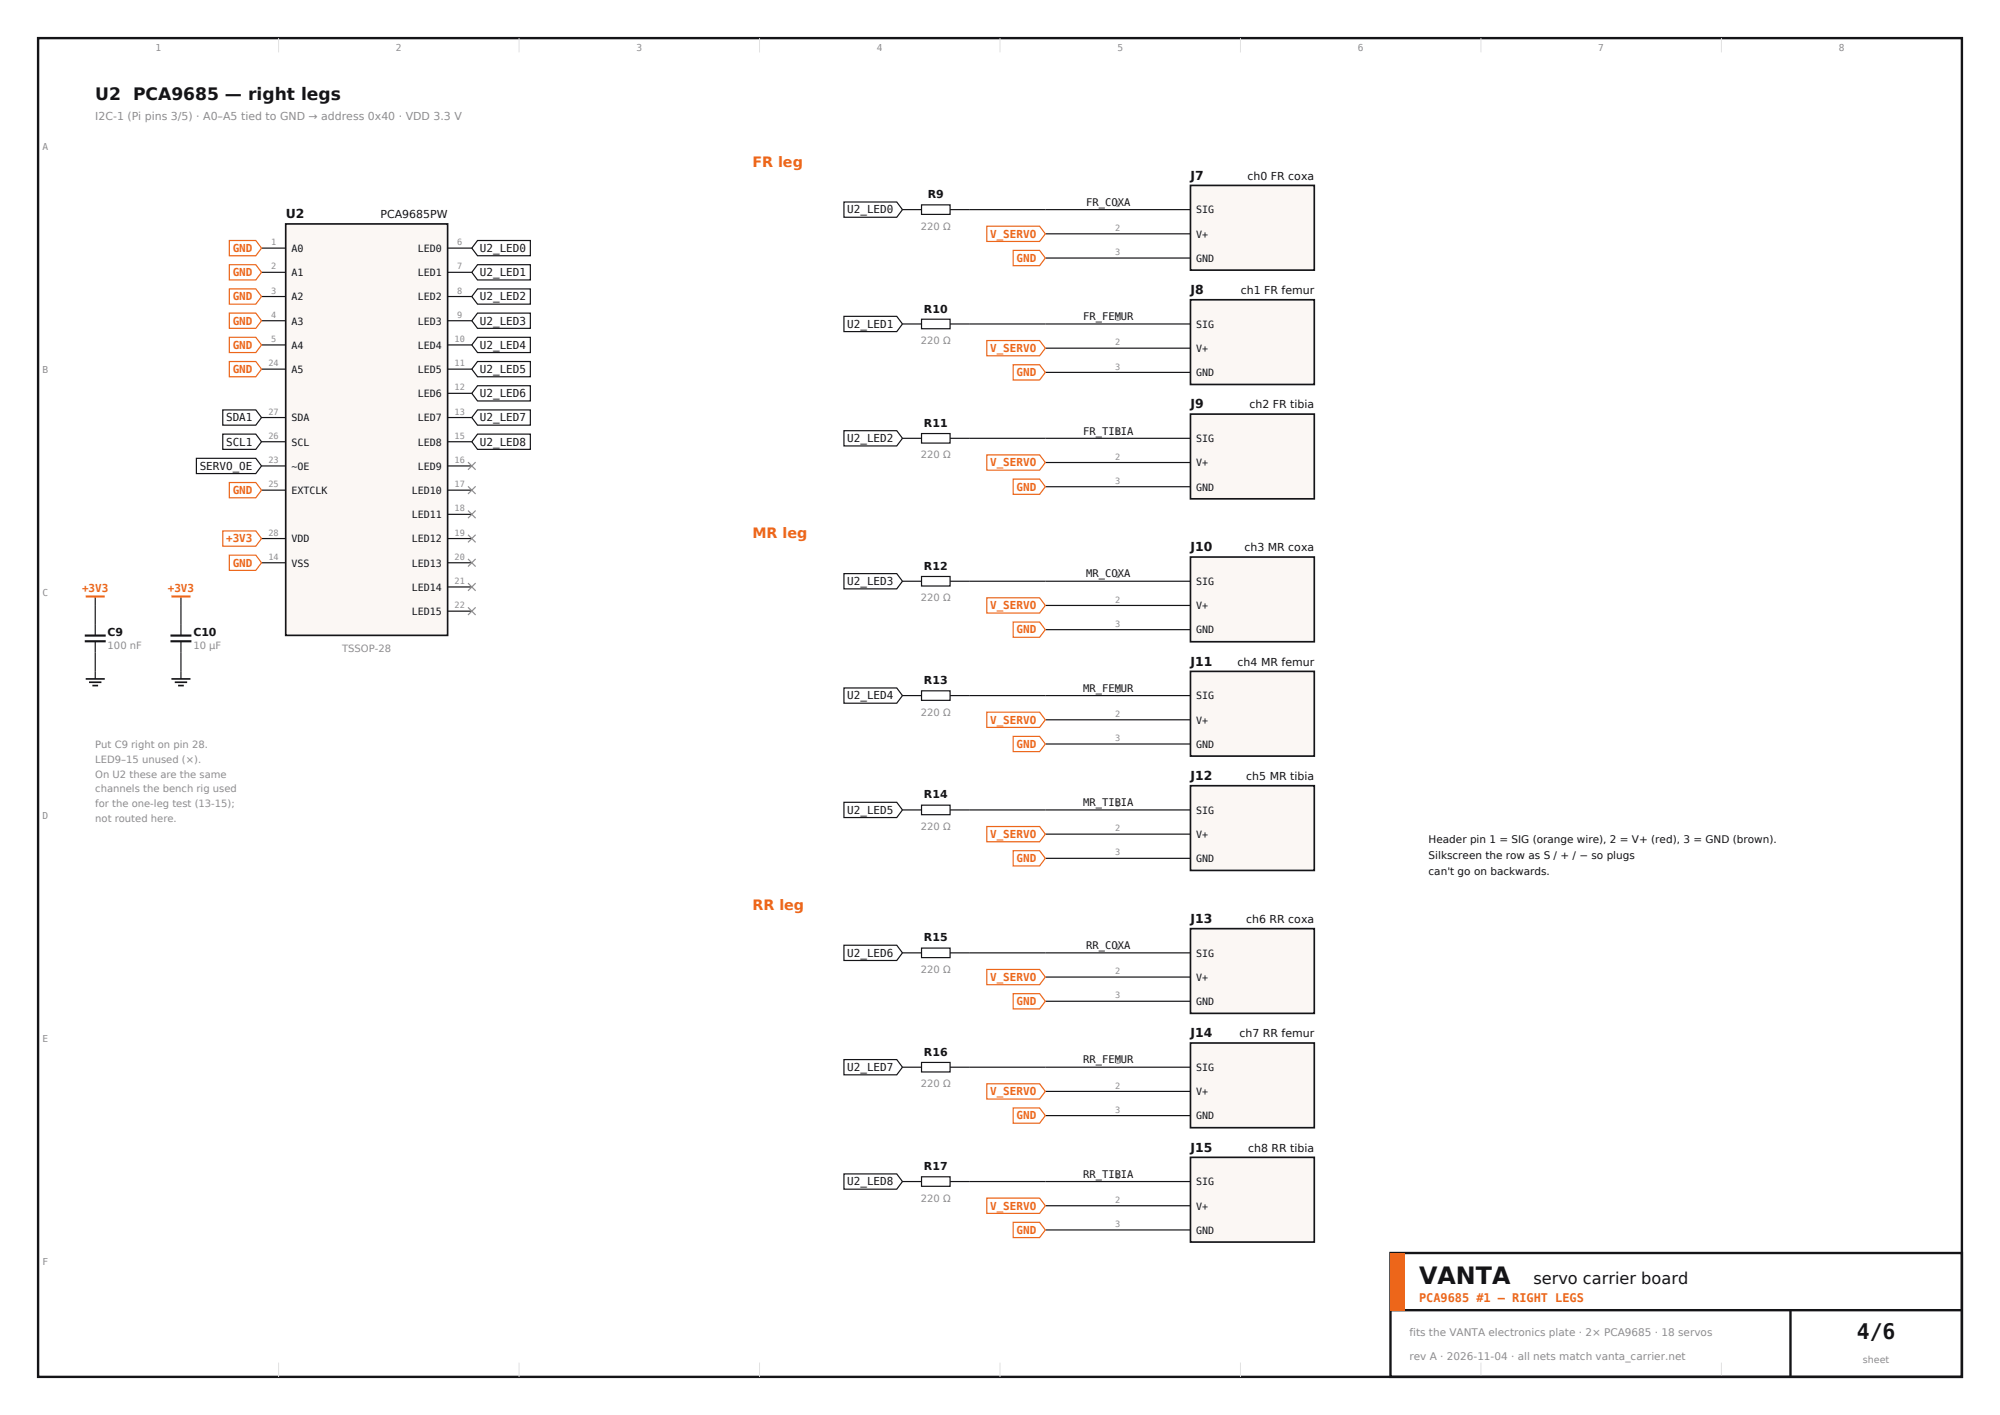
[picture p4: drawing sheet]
<svg xmlns="http://www.w3.org/2000/svg" width="420mm" height="297mm" viewBox="0 0 420 297" stroke-linecap="round" stroke-linejoin="round" font-family="sans-serif">
<path d="M8 8h404v281h-404zM292 263h120v26h-120zM292 275h120M376 275v14" fill="none" stroke="#141417" stroke-width=".5"/>
<g fill="none" stroke="#e0e0e3" stroke-width=".21">
<path d="M58.5 8v3M109 8v3M159.5 8v3M210 8v3M260.5 8v3M311 8v3M361.5 8v3M58.5 286v3M109 286v3M159.5 286v3M210 286v3M260.5 286v3"/>
<path d="M311 286v3M361.5 286v3"/>
</g>
<path d="M292 263h3v12h-3z" fill-rule="evenodd" fill="#ed661a"/>
<path d="M60 47h34v86.4h-34z" fill-rule="evenodd" fill="#fbf7f4" stroke="#141417" stroke-width=".35"/>
<g fill="none" stroke="#141417" stroke-width=".25">
<path d="M54.9 52.1h5.1M54.9 57.2h5.1M94 52.1h5.1M94 57.2h5.1M100.3 50.5h11.1v3.2h-11.1l-1.2-1.6zM100.3 55.6h11.1v3.2h-11.1l-1.2-1.6zM177.2 42.4h11.1l1.2 1.6-1.2 1.6h-11.1zM189.5 44h4M193.5 43h6v2h-6zM199.5 44h20M54.9 62.2h5.1M54.9 67.3h5.1"/>
<path d="M54.9 72.4h5.1M54.9 77.5h5.1M94 62.2h5.1M94 67.3h5.1M94 72.4h5.1M94 77.5h5.1M100.3 60.6h11.1v3.2h-11.1l-1.2-1.6zM100.3 65.7h11.1v3.2h-11.1l-1.2-1.6zM100.3 70.8h11.1v3.2h-11.1l-1.2-1.6zM100.3 75.9h11.1v3.2h-11.1l-1.2-1.6zM41.2 96.2h12.5l1.2 1.6-1.2 1.6h-12.5zM46.8 86h6.9l1.2 1.6-1.2 1.6h-6.9z"/>
<path d="M46.8 91.1h6.9l1.2 1.6-1.2 1.6h-6.9zM54.9 87.6h5.1M54.9 92.7h5.1M54.9 97.8h5.1M94 87.6h5.1M94 92.7h5.1M94 97.8h5.1M94 82.6h5.1M100.3 81h11.1v3.2h-11.1l-1.2-1.6zM100.3 86h11.1v3.2h-11.1l-1.2-1.6zM100.3 91.1h11.1v3.2h-11.1l-1.2-1.6zM54.9 102.9h5.1"/>
<path d="M54.9 113h5.1M54.9 118.1h5.1M94 102.9h5.1M94 113h5.1M94 118.1h5.1M94 108h5.1M20 125.2v8.2M20 134.6v7.9M38 125.2v8.2M38 134.6v7.9M94 123.2h5.1M94 128.3h5.1"/>
</g>
<path d="M48.2 50.5h5.5l1.2 1.6-1.2 1.6h-5.5zM48.2 55.6h5.5l1.2 1.6-1.2 1.6h-5.5zM48.2 60.6h5.5l1.2 1.6-1.2 1.6h-5.5zM48.2 65.7h5.5l1.2 1.6-1.2 1.6h-5.5zM48.2 70.8h5.5l1.2 1.6-1.2 1.6h-5.5zM48.2 75.9h5.5l1.2 1.6-1.2 1.6h-5.5zM46.8 111.4h6.9l1.2 1.6-1.2 1.6h-6.9zM48.2 101.3h5.5l1.2 1.6-1.2 1.6h-5.5zM48.2 116.5h5.5l1.2 1.6-1.2 1.6h-5.5z" fill="none" stroke="#ed661a" stroke-width=".25"/>
<g fill="none" stroke="#8c8c91" stroke-width=".25">
<path d="M98.3 97l1.6 1.6M99.9 97l-1.6 1.6M98.3 102.1l1.6 1.6M98.3 107.2l1.6 1.6M98.3 112.2l1.6 1.6M98.3 117.3l1.6 1.6M99.9 102.1l-1.6 1.6M99.9 107.2l-1.6 1.6M99.9 112.2l-1.6 1.6M99.9 117.3l-1.6 1.6M98.3 122.4l1.6 1.6M98.3 127.5l1.6 1.6"/>
<path d="M99.9 122.4l-1.6 1.6M99.9 127.5l-1.6 1.6"/>
</g>
<path d="M17.8 133.4h4.4M17.8 134.6h4.4M35.8 133.4h4.4M35.8 134.6h4.4" fill="none" stroke="#141417" stroke-width=".45"/>
<path d="M18 125.2h4M36 125.2h4" fill="none" stroke="#ed661a" stroke-width=".45"/>
<path d="M18 142.5h4M18.7 143.2h2.6M19.4 143.9h1.2M36 142.5h4M36.7 143.2h2.6M37.4 143.9h1.2" fill="none" stroke="#141417" stroke-width=".35"/>
<path d="M250 38.9h26v17.8h-26z" fill-rule="evenodd" fill="#fbf7f4" stroke="#141417" stroke-width=".35"/>
<path d="M219.5 44h30.5M219.5 49.1h30.5M219.5 54.2h30.5M177.2 66.4h11.1l1.2 1.6-1.2 1.6h-11.1zM189.5 68h4M193.5 67h6v2h-6zM199.5 68h20" fill="none" stroke="#141417" stroke-width=".25"/>
<path d="M207.2 47.5h11.1l1.2 1.6-1.2 1.6h-11.1zM212.8 52.6h5.5l1.2 1.6-1.2 1.6h-5.5z" fill="none" stroke="#ed661a" stroke-width=".25"/>
<path d="M250 62.9h26v17.8h-26z" fill-rule="evenodd" fill="#fbf7f4" stroke="#141417" stroke-width=".35"/>
<path d="M219.5 68h30.5M219.5 73.1h30.5M219.5 78.2h30.5M177.2 90.4h11.1l1.2 1.6-1.2 1.6h-11.1zM189.5 92h4M193.5 91h6v2h-6zM199.5 92h20" fill="none" stroke="#141417" stroke-width=".25"/>
<path d="M207.2 71.5h11.1l1.2 1.6-1.2 1.6h-11.1zM212.8 76.6h5.5l1.2 1.6-1.2 1.6h-5.5z" fill="none" stroke="#ed661a" stroke-width=".25"/>
<path d="M250 86.9h26v17.8h-26z" fill-rule="evenodd" fill="#fbf7f4" stroke="#141417" stroke-width=".35"/>
<path d="M219.5 92h30.5M219.5 97.1h30.5M219.5 102.2h30.5M177.2 120.4h11.1l1.2 1.6-1.2 1.6h-11.1zM189.5 122h4M193.5 121h6v2h-6zM199.5 122h20" fill="none" stroke="#141417" stroke-width=".25"/>
<path d="M207.2 95.5h11.1l1.2 1.6-1.2 1.6h-11.1zM212.8 100.6h5.5l1.2 1.6-1.2 1.6h-5.5z" fill="none" stroke="#ed661a" stroke-width=".25"/>
<path d="M250 116.9h26v17.8h-26z" fill-rule="evenodd" fill="#fbf7f4" stroke="#141417" stroke-width=".35"/>
<path d="M219.5 122h30.5M219.5 127.1h30.5M219.5 132.2h30.5M177.2 144.4h11.1l1.2 1.6-1.2 1.6h-11.1zM189.5 146h4M193.5 145h6v2h-6zM199.5 146h20" fill="none" stroke="#141417" stroke-width=".25"/>
<path d="M207.2 125.5h11.1l1.2 1.6-1.2 1.6h-11.1zM212.8 130.6h5.5l1.2 1.6-1.2 1.6h-5.5z" fill="none" stroke="#ed661a" stroke-width=".25"/>
<path d="M250 140.9h26v17.8h-26z" fill-rule="evenodd" fill="#fbf7f4" stroke="#141417" stroke-width=".35"/>
<path d="M219.5 146h30.5M219.5 151.1h30.5M219.5 156.2h30.5M177.2 168.4h11.1l1.2 1.6-1.2 1.6h-11.1zM189.5 170h4M193.5 169h6v2h-6zM199.5 170h20" fill="none" stroke="#141417" stroke-width=".25"/>
<path d="M207.2 149.5h11.1l1.2 1.6-1.2 1.6h-11.1zM212.8 154.6h5.5l1.2 1.6-1.2 1.6h-5.5z" fill="none" stroke="#ed661a" stroke-width=".25"/>
<path d="M250 164.9h26v17.8h-26z" fill-rule="evenodd" fill="#fbf7f4" stroke="#141417" stroke-width=".35"/>
<path d="M219.5 170h30.5M219.5 175.1h30.5M177.2 198.4h11.1l1.2 1.6-1.2 1.6h-11.1zM189.5 200h4M193.5 199h6v2h-6zM199.5 200h20M219.5 180.2h30.5" fill="none" stroke="#141417" stroke-width=".25"/>
<path d="M207.2 173.5h11.1l1.2 1.6-1.2 1.6h-11.1zM212.8 178.6h5.5l1.2 1.6-1.2 1.6h-5.5z" fill="none" stroke="#ed661a" stroke-width=".25"/>
<path d="M250 194.9h26v17.8h-26z" fill-rule="evenodd" fill="#fbf7f4" stroke="#141417" stroke-width=".35"/>
<path d="M219.5 200h30.5M219.5 205.1h30.5M219.5 210.2h30.5M177.2 222.4h11.1l1.2 1.6-1.2 1.6h-11.1zM189.5 224h4M193.5 223h6v2h-6zM199.5 224h20" fill="none" stroke="#141417" stroke-width=".25"/>
<path d="M207.2 203.5h11.1l1.2 1.6-1.2 1.6h-11.1zM212.8 208.6h5.5l1.2 1.6-1.2 1.6h-5.5z" fill="none" stroke="#ed661a" stroke-width=".25"/>
<path d="M250 218.9h26v17.8h-26z" fill-rule="evenodd" fill="#fbf7f4" stroke="#141417" stroke-width=".35"/>
<path d="M219.5 224h30.5M219.5 229.1h30.5M219.5 234.2h30.5M177.2 246.4h11.1l1.2 1.6-1.2 1.6h-11.1zM189.5 248h4M193.5 247h6v2h-6zM199.5 248h20" fill="none" stroke="#141417" stroke-width=".25"/>
<path d="M207.2 227.5h11.1l1.2 1.6-1.2 1.6h-11.1zM212.8 232.6h5.5l1.2 1.6-1.2 1.6h-5.5z" fill="none" stroke="#ed661a" stroke-width=".25"/>
<path d="M250 242.9h26v17.8h-26z" fill-rule="evenodd" fill="#fbf7f4" stroke="#141417" stroke-width=".35"/>
<path d="M219.5 248h30.5M219.5 253.1h30.5M219.5 258.2h30.5" fill="none" stroke="#141417" stroke-width=".25"/>
<path d="M207.2 251.5h11.1l1.2 1.6-1.2 1.6h-11.1zM212.8 256.6h5.5l1.2 1.6-1.2 1.6h-5.5z" fill="none" stroke="#ed661a" stroke-width=".25"/>
<text font-size="5" fill="#141417" x="298" y="269.5">VANTA</text>
<text font-size="4.5" fill="#141417" x="389.9" y="281">4/6</text>
<text font-size="3.6" fill="#141417" x="20" y="21">U2 PCA9685 — right legs</text>
<text font-size="3.4" fill="#141417" x="322" y="269.5">servo carrier board</text>
<g font-size="3" fill="#ed661a">
<text x="158" y="35">FR leg</text>
<text x="158" y="113">MR leg</text>
<text x="158" y="191">RR leg</text>
</g>
<g font-size="2.6" fill="#141417">
<text x="250" y="37.7">J7</text>
<text x="60" y="45.8">U2</text>
<text x="250" y="61.7">J8</text>
<text x="250" y="85.7">J9</text>
<text x="250" y="115.7">J10</text>
<text x="250" y="139.7">J11</text>
<text x="250" y="163.7">J12</text>
<text x="250" y="193.7">J13</text>
<text x="250" y="217.7">J14</text>
<text x="250" y="241.7">J15</text>
</g>
<text font-size="2.5" fill="#ed661a" x="298" y="273.2">PCA9685 #1 — RIGHT LEGS</text>
<text font-size="2.3" fill="#8c8c91" x="20" y="25.2">I2C-1 (Pi pins 3/5) · A0–A5 tied to GND → address 0x40 · VDD 3.3 V</text>
<g font-size="2.3" fill="#141417">
<text x="194.8" y="41.6">R9</text>
<text x="262" y="37.7">ch0 FR coxa</text>
<text x="79.9" y="45.8">PCA9685PW</text>
<text x="177.9" y="44.8">U2_LED0</text>
<text x="100.8" y="52.9">U2_LED0</text>
<text x="100.8" y="58">U2_LED1</text>
<text x="100.8" y="63">U2_LED2</text>
<text x="194" y="65.6">R10</text>
<text x="260.6" y="61.7">ch1 FR femur</text>
<text x="100.8" y="68.1">U2_LED3</text>
<text x="177.9" y="68.8">U2_LED1</text>
<text x="100.8" y="73.2">U2_LED4</text>
<text x="100.8" y="78.3">U2_LED5</text>
<text x="100.8" y="83.4">U2_LED6</text>
<text x="47.5" y="88.4">SDA1</text>
<text x="100.8" y="88.4">U2_LED7</text>
<text x="194" y="89.6">R11</text>
<text x="262.4" y="85.7">ch2 FR tibia</text>
<text x="47.5" y="93.5">SCL1</text>
<text x="100.8" y="93.5">U2_LED8</text>
<text x="177.9" y="92.8">U2_LED2</text>
<text x="41.9" y="98.6">SERVO_OE</text>
<text x="194" y="119.6">R12</text>
<text x="261.3" y="115.7">ch3 MR coxa</text>
<text x="177.9" y="122.8">U2_LED3</text>
<text x="22.6" y="133.4">C9</text>
<text x="40.6" y="133.4">C10</text>
<text x="194" y="143.6">R13</text>
<text x="259.9" y="139.7">ch4 MR femur</text>
<text x="177.9" y="146.8">U2_LED4</text>
<text x="194" y="167.6">R14</text>
<text x="261.7" y="163.7">ch5 MR tibia</text>
<text x="177.9" y="170.8">U2_LED5</text>
<text x="194" y="197.6">R15</text>
<text x="261.7" y="193.7">ch6 RR coxa</text>
<text x="177.9" y="200.8">U2_LED6</text>
<text x="194" y="221.6">R16</text>
<text x="260.3" y="217.7">ch7 RR femur</text>
<text x="177.9" y="224.8">U2_LED7</text>
<text x="194" y="245.6">R17</text>
<text x="262.1" y="241.7">ch8 RR tibia</text>
<text x="177.9" y="248.8">U2_LED8</text>
</g>
<g font-size="2.3" fill="#ed661a">
<text x="48.9" y="52.9">GND</text>
<text x="207.9" y="49.9">V_SERVO</text>
<text x="48.9" y="58">GND</text>
<text x="213.5" y="55">GND</text>
<text x="48.9" y="63">GND</text>
<text x="48.9" y="68.1">GND</text>
<text x="48.9" y="73.2">GND</text>
<text x="207.9" y="73.9">V_SERVO</text>
<text x="48.9" y="78.3">GND</text>
<text x="213.5" y="79">GND</text>
<text x="207.9" y="97.9">V_SERVO</text>
<text x="48.9" y="103.7">GND</text>
<text x="213.5" y="103">GND</text>
<text x="47.5" y="113.8">+3V3</text>
<text x="48.9" y="118.9">GND</text>
<text x="17.2" y="124.2">+3V3</text>
<text x="35.2" y="124.2">+3V3</text>
<text x="207.9" y="127.9">V_SERVO</text>
<text x="213.5" y="133">GND</text>
<text x="207.9" y="151.9">V_SERVO</text>
<text x="213.5" y="157">GND</text>
<text x="207.9" y="175.9">V_SERVO</text>
<text x="213.5" y="181">GND</text>
<text x="207.9" y="205.9">V_SERVO</text>
<text x="213.5" y="211">GND</text>
<text x="207.9" y="229.9">V_SERVO</text>
<text x="213.5" y="235">GND</text>
<text x="207.9" y="253.9">V_SERVO</text>
<text x="213.5" y="259">GND</text>
</g>
<g font-size="2.2" fill="#141417">
<text x="228.1" y="43.2">FR_COXA</text>
<text x="227.5" y="67.2">FR_FEMUR</text>
<text x="227.5" y="91.2">FR_TIBIA</text>
<text x="228.1" y="121.2">MR_COXA</text>
<text x="227.5" y="145.2">MR_FEMUR</text>
<text x="227.5" y="169.2">MR_TIBIA</text>
<text x="300" y="177">Header pin 1 = SIG (orange wire), 2 = V+ (red), 3 = GND (brown).</text>
<text x="300" y="180.3">Silkscreen the row as S / + / − so plugs</text>
<text x="300" y="183.6">can't go on backwards.</text>
<text x="228.1" y="199.2">RR_COXA</text>
<text x="227.5" y="223.2">RR_FEMUR</text>
<text x="227.5" y="247.2">RR_TIBIA</text>
</g>
<g font-size="2.2" fill="#8c8c91">
<text x="296" y="280.5">fits the VANTA electronics plate · 2× PCA9685 · 18 servos</text>
<text x="296" y="285.5">rev A · 2026-11-04 · all nets match vanta_carrier.net</text>
</g>
<g font-size="2.1" fill="#141417">
<text x="251.2" y="44.8">SIG</text>
<text x="61.2" y="52.9">A0</text>
<text x="87.7" y="52.9">LED0</text>
<text x="251.2" y="49.9">V+</text>
<text x="61.2" y="58">A1</text>
<text x="87.7" y="58">LED1</text>
<text x="251.2" y="55">GND</text>
<text x="61.2" y="63">A2</text>
<text x="87.7" y="63">LED2</text>
<text x="61.2" y="68.1">A3</text>
<text x="87.7" y="68.1">LED3</text>
<text x="251.2" y="68.8">SIG</text>
<text x="61.2" y="73.2">A4</text>
<text x="87.7" y="73.2">LED4</text>
<text x="251.2" y="73.9">V+</text>
<text x="61.2" y="78.3">A5</text>
<text x="87.7" y="78.3">LED5</text>
<text x="87.7" y="83.4">LED6</text>
<text x="251.2" y="79">GND</text>
<text x="61.2" y="88.4">SDA</text>
<text x="87.7" y="88.4">LED7</text>
<text x="61.2" y="93.5">SCL</text>
<text x="87.7" y="93.5">LED8</text>
<text x="251.2" y="92.8">SIG</text>
<text x="61.2" y="98.6">~OE</text>
<text x="87.7" y="98.6">LED9</text>
<text x="251.2" y="97.9">V+</text>
<text x="61.2" y="103.7">EXTCLK</text>
<text x="86.5" y="103.7">LED10</text>
<text x="251.2" y="103">GND</text>
<text x="61.2" y="113.8">VDD</text>
<text x="86.5" y="108.8">LED11</text>
<text x="86.5" y="113.8">LED12</text>
<text x="61.2" y="118.9">VSS</text>
<text x="86.5" y="118.9">LED13</text>
<text x="86.5" y="124">LED14</text>
<text x="251.2" y="122.8">SIG</text>
<text x="86.5" y="129.1">LED15</text>
<text x="251.2" y="127.9">V+</text>
<text x="251.2" y="133">GND</text>
<text x="251.2" y="146.8">SIG</text>
<text x="251.2" y="151.9">V+</text>
<text x="251.2" y="157">GND</text>
<text x="251.2" y="170.8">SIG</text>
<text x="251.2" y="175.9">V+</text>
<text x="251.2" y="181">GND</text>
<text x="251.2" y="200.8">SIG</text>
<text x="251.2" y="205.9">V+</text>
<text x="251.2" y="211">GND</text>
<text x="251.2" y="224.8">SIG</text>
<text x="251.2" y="229.9">V+</text>
<text x="251.2" y="235">GND</text>
<text x="251.2" y="248.8">SIG</text>
<text x="251.2" y="253.9">V+</text>
<text x="251.2" y="259">GND</text>
</g>
<g font-size="2.1" fill="#8c8c91">
<text x="193.4" y="48.2">220 Ω</text>
<text x="193.4" y="72.2">220 Ω</text>
<text x="193.4" y="96.2">220 Ω</text>
<text x="193.4" y="126.2">220 Ω</text>
<text x="22.6" y="136.2">100 nF</text>
<text x="40.6" y="136.2">10 µF</text>
<text x="71.9" y="136.9">TSSOP-28</text>
<text x="193.4" y="150.2">220 Ω</text>
<text x="20" y="157">Put C9 right on pin 28.</text>
<text x="20" y="160.1">LED9–15 unused (×).</text>
<text x="20" y="163.2">On U2 these are the same</text>
<text x="20" y="166.3">channels the bench rig used</text>
<text x="20" y="169.4">for the one-leg test (13-15);</text>
<text x="20" y="172.5">not routed here.</text>
<text x="193.4" y="174.2">220 Ω</text>
<text x="193.4" y="204.2">220 Ω</text>
<text x="193.4" y="228.2">220 Ω</text>
<text x="193.4" y="252.2">220 Ω</text>
</g>
<g font-size="2" fill="#8c8c91">
<text x="32.6" y="10.6">1</text>
<text x="83.1" y="10.6">2</text>
<text x="133.6" y="10.6">3</text>
<text x="184.1" y="10.6">4</text>
<text x="234.6" y="10.6">5</text>
<text x="285.1" y="10.6">6</text>
<text x="335.6" y="10.6">7</text>
<text x="386.1" y="10.6">8</text>
<text x="8.9" y="31.4">A</text>
<text x="8.9" y="78.2">B</text>
<text x="8.9" y="125.1">C</text>
<text x="8.9" y="171.9">D</text>
<text x="8.9" y="218.7">E</text>
<text x="8.9" y="265.6">F</text>
<text x="391.2" y="286">sheet</text>
</g>
<g font-size="1.8" fill="#8c8c91">
<text x="234.2" y="43.4">1</text>
<text x="56.9" y="51.5">1</text>
<text x="96" y="51.5">6</text>
<text x="234.2" y="48.5">2</text>
<text x="234.2" y="53.6">3</text>
<text x="56.9" y="56.6">2</text>
<text x="96" y="56.6">7</text>
<text x="56.9" y="61.6">3</text>
<text x="96" y="61.6">8</text>
<text x="56.9" y="66.7">4</text>
<text x="56.9" y="71.8">5</text>
<text x="95.5" y="71.8">10</text>
<text x="96" y="66.7">9</text>
<text x="234.2" y="67.4">1</text>
<text x="56.4" y="76.9">24</text>
<text x="95.5" y="76.9">11</text>
<text x="234.2" y="72.5">2</text>
<text x="234.2" y="77.6">3</text>
<text x="95.5" y="82">12</text>
<text x="56.4" y="87">27</text>
<text x="95.5" y="87">13</text>
<text x="56.4" y="92.1">26</text>
<text x="95.5" y="92.1">15</text>
<text x="234.2" y="91.4">1</text>
<text x="56.4" y="97.2">23</text>
<text x="95.5" y="97.2">16</text>
<text x="234.2" y="96.5">2</text>
<text x="234.2" y="101.6">3</text>
<text x="56.4" y="102.3">25</text>
<text x="95.5" y="102.3">17</text>
<text x="95.5" y="107.4">18</text>
<text x="56.4" y="112.4">28</text>
<text x="95.5" y="112.4">19</text>
<text x="56.4" y="117.5">14</text>
<text x="95.5" y="117.5">20</text>
<text x="95.5" y="122.6">21</text>
<text x="234.2" y="121.4">1</text>
<text x="95.5" y="127.7">22</text>
<text x="234.2" y="126.5">2</text>
<text x="234.2" y="131.6">3</text>
<text x="234.2" y="145.4">1</text>
<text x="234.2" y="150.5">2</text>
<text x="234.2" y="155.6">3</text>
<text x="234.2" y="169.4">1</text>
<text x="234.2" y="174.5">2</text>
<text x="234.2" y="179.6">3</text>
<text x="234.2" y="199.4">1</text>
<text x="234.2" y="204.5">2</text>
<text x="234.2" y="209.6">3</text>
<text x="234.2" y="223.4">1</text>
<text x="234.2" y="228.5">2</text>
<text x="234.2" y="233.6">3</text>
<text x="234.2" y="247.4">1</text>
<text x="234.2" y="252.5">2</text>
<text x="234.2" y="257.6">3</text>
</g>
</svg>
